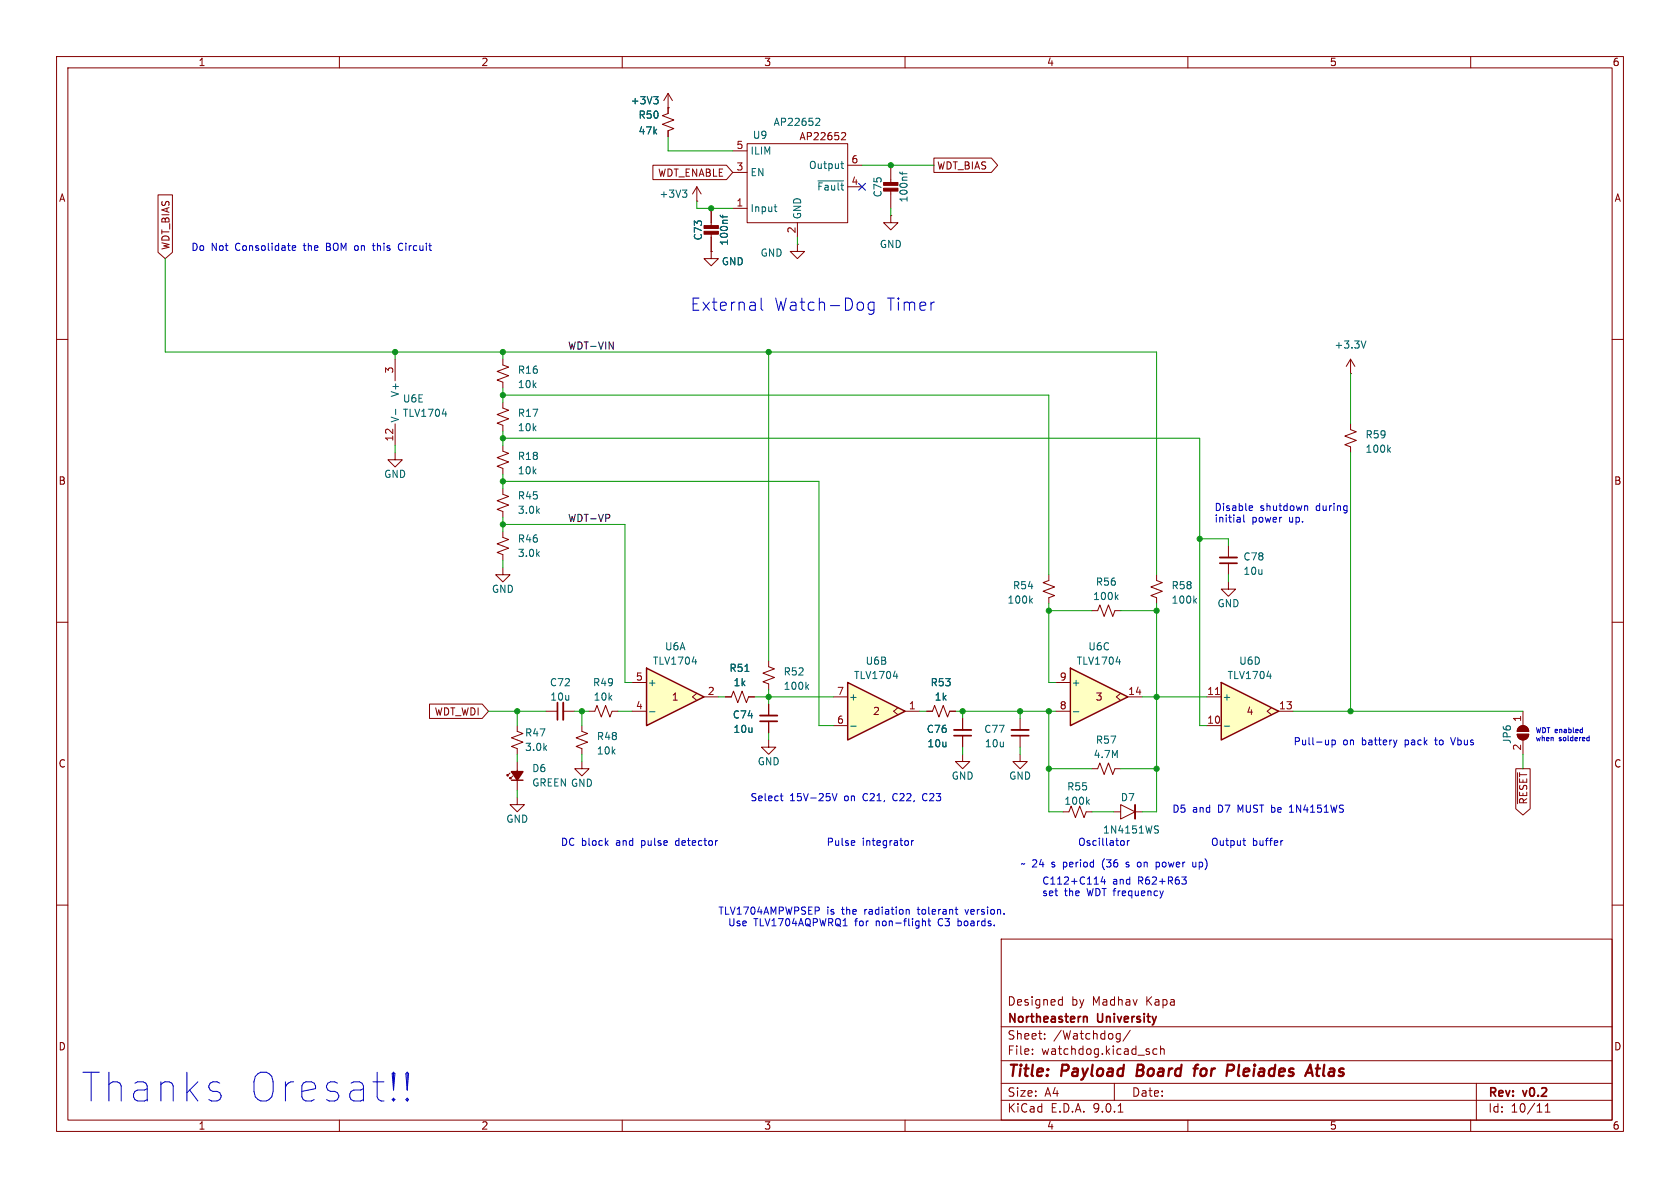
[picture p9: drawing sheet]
<svg xmlns="http://www.w3.org/2000/svg" width="297mm" height="210mm" viewBox="0 0 297 210" stroke-linecap="round" stroke-linejoin="round" font-family="sans-serif">
<g fill="none" stroke="#840000" stroke-width=".18">
<path d="M10 10h277v190h-277zM12 12h273v186h-273zM60 10v2M110 10v2M118.1 19.1h.1M118.1 16.5v3.6l-1 .3 2 .8-2 .8 2 .7-1 .4v1M118.1 16.5l-.8 1.3M118.1 16.5l.8 1.3M160 10v2M210 10v2M260 10v2M123.2 35.6h.1"/>
<path d="M123.2 33l-.8 1.3M123.2 33l.8 1.3M123.2 33v2.6M157.5 38.1v1.3h1.2l-1.2 1.2-1.3-1.2h1.3M157.5 38.1h.1M157.5 29.2v3.3M157.5 33.5v3.3M10 60h2M69.8 63.5v3.8M69.8 74.9v3.8M285 60h2M69.8 80v1.3h-1.2l1.2 1.3 1.3-1.3h-1.3"/>
<path d="M88.9 94v1l1 .4-2 .7 2 .8-2 .8 1 .3v1.1M10 110h2M88.9 100.3v1.3h1.3l-1.3 1.3-1.3-1.3h1.3M135.9 116.8v1.1l1 .3-2 .8 2 .8-2 .7 1 .4v1M185.4 101.6v1l-1 .4 2 .8-2 .7 2 .8-1 .4v1M193 108h1.1l.3-1.1 .8 2.1 .8-2.1 .7 2.1 .4-1h1M285 110h2M96.5 125.7h2.1M99.6 125.7h2M102.9 134.6v1.3h1.2l-1.2 1.3-1.3-1.3h1.3M102.9 128.3v1l1 .4-2 .7 2 .8-2 .8 1 .3v1.1M128.3 123.2h1l.4-1 .7 2 .8-2 .8 2 .3-1h1"/>
<path d="M135.9 124.5v2M135.9 127.5v2M10 160h2M177 166h108v32h-108zM187.4 176.7l.4 .1M187.8 176.2v1.5M187.8 177.6l-.4 .1M285 160h2M60 198v2M110 198v2M160 198v2M177 194.5h108"/>
<path d="M177 191.5h108M177 187.5h108M177 181.5h108M182.5 186.3v.1M182.5 185.5v.1M184.7 183.6v.1M184.7 182.8v.1M197 191.5v3M197.5 183.6h.5M197.5 182.8h.5M197.7 196.6h.8M198 182.7v1.2l-.1 .2-.4 .1"/>
<path d="M199.8 182.1l-1.3 2M204.5 185.5l-.4-.1-.3 .3v.4l.2 .2h.5M205.2 185.5l.2-.1 .3 .1 .1 .9M205.2 184.9v1.5M210 198v2M260 198v2M261 191.5v6.5M273.2 196.6h.8M273.2 195.5l.4-.4v1.5"/>
</g>
<path d="M201.2 188.2l-.3 2h.8M211 188.9h.8M211.8 188.2l-.4 .1-.1 .2-.2 1.7M217.1 188.2l.9 .1a.58 .58 0 0 1-.3 1M231 189.6h.9M231.6 188.2l.5 2M232.6 188.9h.8M233 188.2l-.2 1.7v.2l.4 .1" fill="none" stroke="#840000" stroke-width=".4"/>
<path d="M98.6 124.2v3.1M134.4 127.5h3M191.6 179.8l.2-.1 .3 .1 .1 .9" fill="none" stroke="#840000" stroke-width=".3"/>
<path d="M99.6 124.2v3.1M134.4 126.5h3" fill="none" stroke="#840000" stroke-width=".33"/>
<g fill="none" stroke="#006464" stroke-width=".18">
<path d="M115.6 17.1h.7l-.4 .5M116.1 17.6l.2 .2v.3l-.2 .3M120.6 33.6h.8l-.4 .5M121.2 34.1l.2 .2v.3l-.2 .3M159.1 30.4l.2 .3h1.1M159.5 30.4v.5M69.9 72.3v1M78.2 73.2h.8M131.7 118.7h.7M182.2 106.1l.3 .5M182.5 105.8l-.5 .5M197.3 105.5l.4 .5"/>
<path d="M197.7 105.1l-.5 .5M142.6 121.4l.4 .5M143 121l-.5 .5"/>
</g>
<g fill="#840000" stroke="#840000" stroke-width=".18">
<path d="M156.2 32.3h2.5v.5h-2.5z"/>
<path d="M156.2 33.3h2.5v.5h-2.5z"/>
</g>
<path d="M114.3 118.1l10.2 5.1-10.2 5.1z" fill="#ffffc2"/>
<path d="M114.3 118.1l10.2 5.1-10.2 5.1z" fill="none" stroke="#840000" stroke-width=".25"/>
<path d="M204.5 101.6v1l1 .4-2 .8 2 .7-2 .8 1 .4v1M111.8 120.7h2.5M111.8 125.7h2.5M123.2 122.6l-.8 .6 .8 .6M124.5 123.2h2.5" fill="none" stroke="#840000" stroke-width=".18"/>
<path d="M122.4 117h.8M211.2 106.1l.3 .5M211.5 105.8l-.4 .5M114.8 125.8h1" fill="none" stroke="#006464" stroke-width=".18"/>
<path d="M215.9 120.7l10.2 5-10.2 5.1z" fill="#ffffc2"/>
<path d="M90.4 137.9h2.1M215.9 120.7l10.2 5-10.2 5.1z" fill="none" stroke="#840000" stroke-width=".25"/>
<g fill="none" stroke="#840000" stroke-width=".18">
<path d="M125.7 36.8v3.3M125.7 41.1v3.4M88.9 78.7v1.1l1 .3-2 .8 2 .8-2 .7 1 .4v1M88.9 63.5v1l1 .4-2 .8 2 .7-2 .8 1 .4v1M88.9 71.1v1l1 .4-2 .8 2 .7-2 .8 1 .4v1M238.8 74.9v1l1 .4-2.1 .8 2.1 .8-2.1 .7 1.1 .4v1M238.8 66h.1M238.8 63.5v2.5M238.8 63.5l-.8 1.3M238.8 63.5l.7 1.3M88.9 86.4v1l1 .4-2 .7 2 .8-2 .7 1 .4v1M217.2 96.5v2.1"/>
<path d="M217.2 99.6v2M217.2 102.9v1.2h-1.3l1.3 1.3 1.2-1.3h-1.2M90.2 136.7l-.5 .5v-.3v.3h.2M90.7 137.2l-.5 .5v-.3v.3h.2M91.4 128.3v1l1.1 .4-2.1 .7 2.1 .8-2.1 .8 1 .3v1.1M91.4 134.6v5.1M104.1 125.7h1.1l.3-1 .8 2 .8-2 .7 2 .4-1h1M135.9 130.8v1.3h1.3l-1.3 1.3-1.3-1.3h1.3M193 135.9h1.1l.3-1 .8 2 .8-2 .7 2 .4-1h1M213.4 123.2h2.5M213.4 128.3h2.5M224.8 125.1l-.8 .6 .8 .7"/>
<path d="M226.1 125.7h2.5M91.4 141v1.2h1.3l-1.3 1.3-1.2-1.3h1.2"/>
</g>
<path d="M214.9 122.8h.7" fill="none" stroke="#a90000" stroke-width=".18"/>
<path d="M127.3 38l.2 .3h1.1M127.8 38v.5M241.5 60.3l-.4 1.2M245.5 79.5l.3 .5M245.8 79.1l-.5 .5M224 119.5h.8M216.4 128.4h1" fill="none" stroke="#006464" stroke-width=".18"/>
<path d="M215.6 99.6h3.1" fill="none" stroke="#840000" stroke-width=".3"/>
<path d="M215.6 98.6h3.1" fill="none" stroke="#840000" stroke-width=".33"/>
<g fill="#840000" stroke="#840000" stroke-width=".18">
<path d="M124.5 39.9h2.5v.5h-2.5z"/>
<path d="M124.5 40.9h2.5v.5h-2.5z"/>
</g>
<path d="M90.4 136.4h2.1l-1.1 1.5z" fill="#840000" stroke="#840000" stroke-width=".25"/>
<path d="M189.2 118.1l10.2 5.1-10.2 5.1z" fill="#ffffc2"/>
<path d="M189.2 118.1l10.2 5.1-10.2 5.1z" fill="none" stroke="#840000" stroke-width=".25"/>
<path d="M170.2 133.4v1.2h-1.3l1.3 1.3 1.2-1.3h-1.2M180.3 127v2M180.3 130v2.1M186.7 120.7h2.5M186.7 125.7h2.5M198.1 122.6l-.7 .6 .7 .6M199.4 123.2h2.5M188 143.5h1l.4-1 .7 2 .8-2 .7 2 .4-1h1" fill="none" stroke="#840000" stroke-width=".18"/>
<path d="M197.3 117h.8M189.8 125.8h.9M192.2 141.7l.4 .5M192.6 141.3l-.5 .5" fill="none" stroke="#006464" stroke-width=".18"/>
<path d="M178.8 130h3.1" fill="none" stroke="#840000" stroke-width=".3"/>
<path d="M178.8 129h3.1" fill="none" stroke="#840000" stroke-width=".33"/>
<path d="M149.9 120.7l10.1 5-10.1 5.1z" fill="#ffffc2"/>
<path d="M149.9 120.7l10.1 5-10.1 5.1z" fill="none" stroke="#840000" stroke-width=".25"/>
<g fill="none" stroke="#840000" stroke-width=".18">
<path d="M118.1 19.1h.1M118.1 19.1v1M27.9 34.4h2.6v10.2l-1.3 1.1-1.3-1.1zM115.4 29.2h13l1.1 1.3-1.1 1.3h-13zM118.1 23.1v1M125.7 36.8v2.6M129.5 26.7h2.6M129.5 30.5h2.6M129.5 36.8h2.6M132.1 25.4h17.8v14h-17.8zM141 39.4v2.5M149 23.4l.4 .1 .1 .3-.8 .9h.8"/>
<path d="M149.9 29.2h2.5M149.9 33h2.5M165.1 27.9h10.2l1.1 1.3-1.1 1.3h-10.2zM125.7 44.5v1.2h1.3l-1.3 1.3-1.2-1.3h1.2M125.7 44.5h.1M125.7 41.9v2.6M141 43.2v1.3h1.2l-1.2 1.2-1.3-1.2h1.3M141 43.2h.1M75.9 124.5h9.3l1.2 1.2-1.2 1.3h-9.3zM128.3 123.2h1M132.3 123.2h1M135.9 124.5v2"/>
<path d="M135.9 127.5v2M147.3 123.2h2.6M147.3 128.3h2.6M158.7 125.1l-.7 .6 .7 .7M160 125.7h2.6M163.8 125.7h1l.4-1 .8 2 .8-2 .7 2 .4-1h1M170.2 127v2M170.2 130v2.1M180.3 133.4v1.2h-1.2l1.2 1.3 1.3-1.3h-1.3M268 135.9h2.5v7.1l-1.3 1.1-1.2-1.1zM268.2 129.8h2.1a1.02 1.02 0 0 1-1.1 1 1.02 1.02 0 0 1-1-1zM268.3 136.6v5.5"/>
<path d="M268.5 128.6a1.02 1.02 0 0 1 1.1-.2 1.02 1.02 0 0 1 .7 .9h-2.1zM269.2 125.7v2.6M269.2 130.8v2.6M196.8 143.5h1.3M198.1 142.2l2.6 1.3v1.3v-2.6v1.3l-2.6 1.3zM200.7 143.5h1.2"/>
</g>
<g fill="none" stroke="#006464" stroke-width=".18">
<path d="M115.6 17.1h.7l-.4 .5M116.1 17.6l.2 .2v.3l-.2 .3M127.3 38l.2 .3h1.1M127.8 38v.5M136.9 36.6h.4M137.1 37.3l.2 .1M144.4 20.9l.4 .1 .1 .3-.8 .9h.8M144.6 32h4.5M148.6 28.9h.5M148.8 28.5v1.1l.3 .2M131.7 118.7h.7M157.9 119.5h.8"/>
<path d="M150.4 128.4h1M204.3 146.6l.4 .1 .1 .3-.2 .3h-.3M204.3 146l.5 .1"/>
</g>
<path d="M168.7 130h3" fill="none" stroke="#840000" stroke-width=".3"/>
<path d="M168.7 129h3" fill="none" stroke="#840000" stroke-width=".33"/>
<g fill="#840000" stroke="#840000" stroke-width=".18">
<path d="M268.5 128.6a1.02 1.02 0 0 1 1.1-.2 1.02 1.02 0 0 1 .7 .9h-2.1z"/>
<path d="M268.2 129.8h2.1a1.02 1.02 0 0 1-1.1 1 1.02 1.02 0 0 1-1-1z"/>
</g>
<path d="M107.7 60.4l.7 1.3v-1.3" fill="none" stroke="#0f0f0f" stroke-width=".18"/>
<g fill="none" stroke="#009600" stroke-width=".18">
<path d="M118.1 24.1v2.6h11.4M123.2 35.6v1.2h6.3M152.4 29.2h12.7M157.5 36.8v1.3M29.2 45.7v16.5h175.3v39.4M141 41.9v1.3M69.8 62.2v1.3M69.8 78.7v1.3M88.9 77.5h123.2v50.8h1.3M88.9 62.2v1.3M88.9 68.6v2.5M88.9 76.2v2.5"/>
<path d="M88.9 69.9h96.5v31.7M135.9 62.2v54.6M238.8 66v8.9M88.9 85.1h55.9v43.2h2.5M88.9 83.8v2.6M88.9 91.4v2.6M88.9 99.1v1.2M88.9 92.7h21.6v28h1.3M212.1 95.3h5.1v1.2M238.8 80v45.7M185.4 108h7.6M185.4 106.7v14h1.3"/>
<path d="M198.1 108h6.4M204.5 106.7v36.8h-2.6M217.2 101.6v1.3M86.4 125.7h10.1M91.4 125.7v2.6M91.4 133.4v1.2M91.4 139.7v1.3M101.6 125.7h2.5M102.9 125.7v2.6M102.9 133.4v1.2M109.2 125.7h2.6M127 123.2h1.3"/>
<path d="M133.3 123.2h14M135.9 121.9v2.6M135.9 129.5v1.3M162.6 125.7h1.2M168.9 125.7h17.8M170.2 125.7v1.3M170.2 132.1v1.3M180.3 125.7v1.3M180.3 132.1v1.3M185.4 125.7v17.8h2.6M185.4 135.9h7.6M198.1 135.9h6.4"/>
<path d="M201.9 123.2h11.5M228.6 125.7h40.6M269.2 133.4v2.5M193 143.5h3.8"/>
</g>
<path d="M151.8 32.4l1.2 1.2M153 32.4l-1.2 1.2" fill="none" stroke="#000084" stroke-width=".18"/>
<g fill="none" stroke="#0000c2" stroke-width=".18">
<path d="M51.7 43.8l.6-.1-.1-.2-.3-.1-.2 .2v.6h.5M65.8 43.4h.5M66 43v1.1l.3 .2M71 43a.64 .64 0 0 0-.6 .6 .64 .64 0 0 0 .6 .7M134.6 52.7v1.8l.3 .3M154.5 53.4v1.8a.59 .59 0 0 1-.9 .3M154.5 53.5l-.6-.1-.4 .4v.6l.2 .3 .2 .1 .6-.1M219.1 91.4l.2 .2v.7M219.3 92.2l-.2 .1M219.3 91.8h-.2M219.9 91v1.1l.2 .2M221 89.4l.4 .1v.2l-.6 .1"/>
<path d="M221.4 90.2l-.4 .1M230.8 89.4l.4 .2v.7M234.9 130.8v.9M234.9 131.5l-.4 .2M235.5 130.9l.3-.1 .3 .3-.1 .5h-.5M235.5 130.8v1.3M247 130.8l-.3 .9M256.5 130.4l.4 1.3M279.7 128.9l.1 .1M279.8 128.6v.9M279.8 129.5h-.1M280.7 130.4h.2"/>
<path d="M280.9 130.1v.9M280.9 130.9l-.2 .1M137.9 140.7h.5M138.1 140.3v1.1l.3 .2M147.1 140.3l.4 1.3 .5-1.3M150.9 148.6l.2 .3-.6 .1M151 149.4h-.1M160.5 148.7l.1 .1-.1 .6M161.1 148.6v.8M161.5 148.6l-.4 .2M163.3 140.3l-.2 .5 .2 .7M195 155l-.3 .9h.7"/>
<path d="M195.3 155.4v.9M198.3 148.6l.3 .1 .2 .1-.1 .5-.4 .1M199.1 153.2l.1 .1M199.2 152.4l-.1 .2 .1 .2M199.3 148.6v.8M199.7 148.6l-.4 .2M201.1 153.1l.4 .2M201.5 152.4l-.4 .1M204.4 152.5l.4-.1 .1 .1M204.9 153.1l-.1 .2-.4-.1M205.7 157.5l-.3 .8M208.9 155h.8l-.4 .5 .3 .1 .1 .5-.2 .2h-.4"/>
<path d="M210.9 152.4v.8l.3 .1 .2-.2M211.4 152.4v.9M219.7 148.6h.5M219.9 148.2v1.1l.3 .1M226.8 148.6l-.3 .1M227.9 143.6h.8M228.2 142.5l-.3 .2M144.8 160.5v.4M149 163.7h.8M160.3 160.8h.4v.8M163.1 162.4v1.3M163.1 162.9l.2-.1 .3 .1v.8"/>
<path d="M164 162.8h.5M164.2 162.4v1.1l.3 .2M168.8 160.8h.5M169.1 161.6h.2M169.4 162.4v1.3M169.4 163.6l.1 .1M169.5 162.8l-.1 .1M170.6 160.8l.3 .8M72 194.1l.2 .3-.2 .2M72 194.1l-.3 .3 .3 .2M72 189.5v3.2M72 194.1v.5"/>
<path d="M72 189.5l-.3 .3 .3 2.9M72 189.5l.2 .3-.2 2.9"/>
</g>
<g fill="#009600" stroke="#009600" stroke-width=".18">
<circle cx="180.3" cy="125.7" r=".46"/>
<circle cx="204.5" cy="135.9" r=".46"/>
<circle cx="185.4" cy="135.9" r=".46"/>
<circle cx="238.8" cy="125.7" r=".46"/>
<circle cx="125.7" cy="36.8" r=".46"/>
<circle cx="157.5" cy="29.2" r=".46"/>
<circle cx="88.9" cy="85.1" r=".46"/>
<circle cx="88.9" cy="69.9" r=".46"/>
<circle cx="135.9" cy="62.2" r=".46"/>
<circle cx="102.9" cy="125.7" r=".46"/>
<circle cx="204.5" cy="108" r=".46"/>
<circle cx="204.5" cy="123.2" r=".46"/>
<circle cx="212.1" cy="95.3" r=".46"/>
<circle cx="88.9" cy="77.5" r=".46"/>
<circle cx="69.8" cy="62.2" r=".46"/>
<circle cx="88.9" cy="62.2" r=".46"/>
<circle cx="91.4" cy="125.7" r=".46"/>
<circle cx="88.9" cy="92.7" r=".46"/>
<circle cx="185.4" cy="108" r=".46"/>
<circle cx="185.4" cy="125.7" r=".46"/>
<circle cx="170.2" cy="125.7" r=".46"/>
<circle cx="135.9" cy="123.2" r=".46"/>
</g>
<g font-size="7.1" fill="#0000c2">
<text x="14.5" y="195.1">Thanks</text>
<text x="43.7" y="195.1">Oresat!!</text>
</g>
<g font-size="3" fill="#0000c2">
<text x="121.9" y="55.1">External</text>
<text x="136.8" y="55.1">Watch-Dog</text>
<text x="156.6" y="55.1">Timer</text>
</g>
<g font-size="2.8" fill="#840000">
<text x="178" y="190.9">Title:</text>
<text x="187.7" y="190.9">Payload</text>
<text x="201.8" y="190.9">Board</text>
<text x="212.8" y="190.9">for</text>
<text x="219.3" y="190.9">Pleiades</text>
<text x="234.3" y="190.9">Atlas</text>
</g>
<g font-size="2.1" fill="#840000">
<text x="178" y="178">Designed</text>
<text x="189.4" y="178">by</text>
<text x="193.2" y="178">Madhav</text>
<text x="202.8" y="178">Kapa</text>
<text x="178" y="184">Sheet:</text>
<text x="178" y="181.2">Northeastern</text>
<text x="186.2" y="184">/Watchdog/</text>
<text x="194.1" y="181.2">University</text>
<text x="178" y="186.7">File:</text>
<text x="184.1" y="186.7">watchdog.kicad_sch</text>
<text x="178" y="196.9">KiCad</text>
<text x="178" y="194.1">Size:</text>
<text x="184.7" y="194.1">A4</text>
<text x="185.7" y="196.9">E.D.A.</text>
<text x="193.3" y="196.9">9.0.1</text>
<text x="200" y="194.1">Date:</text>
<text x="263" y="194.3">Rev:</text>
<text x="263" y="196.9">Id:</text>
<text x="267.1" y="196.9">10/11</text>
<text x="269.4" y="194.3">v0.2</text>
</g>
<g font-size="1.8" fill="#840000">
<text x="35" y="11.9">1</text>
<text x="85" y="11.9">2</text>
<text x="135" y="11.9">3</text>
<text x="185" y="11.9">4</text>
<text x="235" y="11.9">5</text>
<text x="285" y="11.9">6</text>
<text x="141.2" y="25">AP22652</text>
<text x="10.3" y="35.9">A</text>
<text x="116.2" y="31.4">WDT_ENABLE</text>
<text x="165.6" y="30.2">WDT_BIAS</text>
<text x="285.3" y="35.9">A</text>
<text x="30.2" y="44.3" transform="rotate(-90 30.2 44.3)">WDT_BIAS</text>
<text x="10.3" y="85.9">B</text>
<text x="285.3" y="85.9">B</text>
<text x="118.7" y="124.1">1</text>
<text x="193.6" y="124.1">3</text>
<text x="76.7" y="126.7">WDT_WDI</text>
<text x="154.2" y="126.6">2</text>
<text x="220.3" y="126.6">4</text>
<text x="10.3" y="135.9">C</text>
<text x="285.3" y="135.9">C</text>
<text x="270.2" y="142.3" transform="rotate(-90 270.2 142.3)">~{RESET}</text>
<text x="10.3" y="185.9">D</text>
<text x="285.3" y="185.9">D</text>
<text x="35" y="199.9">1</text>
<text x="85" y="199.9">2</text>
<text x="135" y="199.9">3</text>
<text x="185" y="199.9">4</text>
<text x="235" y="199.9">5</text>
<text x="285" y="199.9">6</text>
</g>
<g font-size="1.8" fill="#006464">
<text x="111.4" y="18.6">+3V3</text>
<text x="112.8" y="24">47k</text>
<text x="112.8" y="21.2">R50</text>
<text x="136.7" y="22.5">AP22652</text>
<text x="132.6" y="27.5">ILIM</text>
<text x="133" y="24.7">U9</text>
<text x="116.5" y="35.2">+3V3</text>
<text x="132.6" y="31.3">EN</text>
<text x="142.9" y="30.1">Output</text>
<text x="144.4" y="33.9">~{Fault}</text>
<text x="156.1" y="35" transform="rotate(-90 156.1 35)">C75</text>
<text x="160.6" y="35.9" transform="rotate(-90 160.6 35.9)">100nf</text>
<text x="132.6" y="37.7">Input</text>
<text x="141.8" y="38.9" transform="rotate(-90 141.8 38.9)">GND</text>
<text x="124.3" y="42.6" transform="rotate(-90 124.3 42.6)">C73</text>
<text x="127.5" y="47.1">GND</text>
<text x="128.9" y="43.5" transform="rotate(-90 128.9 43.5)">100nf</text>
<text x="134.4" y="45.6">GND</text>
<text x="155.4" y="44">GND</text>
<text x="235.8" y="61.8">+3.3V</text>
<text x="70.7" y="70.3" transform="rotate(-90 70.7 70.3)">V+</text>
<text x="71.1" y="71.3">U6E</text>
<text x="91.4" y="68.8">10k</text>
<text x="91.4" y="66.3">R16</text>
<text x="70.7" y="74.8" transform="rotate(-90 70.7 74.8)">V-</text>
<text x="71.1" y="73.9">TLV1704</text>
<text x="91.4" y="76.4">10k</text>
<text x="91.4" y="73.9">R17</text>
<text x="241.3" y="77.7">R59</text>
<text x="91.4" y="81.5">R18</text>
<text x="241.3" y="80.2">100k</text>
<text x="67.8" y="84.7">GND</text>
<text x="91.4" y="84">10k</text>
<text x="91.4" y="88.5">R45</text>
<text x="91.4" y="91">3.0k</text>
<text x="91.4" y="98.7">3.0k</text>
<text x="91.4" y="96.1">R46</text>
<text x="219.7" y="99.3">C78</text>
<text x="219.7" y="101.8">10u</text>
<text x="86.9" y="105">GND</text>
<text x="178" y="106.9">100k</text>
<text x="179" y="104.4">R54</text>
<text x="193.2" y="106.3">100k</text>
<text x="193.6" y="103.7">R56</text>
<text x="207" y="104.4">R58</text>
<text x="207" y="106.9">100k</text>
<text x="215.1" y="107.5">GND</text>
<text x="115.3" y="117.7">TLV1704</text>
<text x="117.5" y="115.2">U6A</text>
<text x="128.9" y="119">R51</text>
<text x="138.4" y="119.6">R52</text>
<text x="152.9" y="117.7">U6B</text>
<text x="190.2" y="117.7">TLV1704</text>
<text x="192.3" y="115.2">U6C</text>
<text x="219" y="117.7">U6D</text>
<text x="97.1" y="121.5">C72</text>
<text x="97.2" y="124.1">10u</text>
<text x="104.7" y="121.5">R49</text>
<text x="104.9" y="124.1">10k</text>
<text x="114.4" y="121.5">+</text>
<text x="129.6" y="121.5">1k</text>
<text x="138.4" y="122.1">100k</text>
<text x="150" y="124.1">+</text>
<text x="150.9" y="120.2">TLV1704</text>
<text x="164.4" y="121.5">R53</text>
<text x="165.1" y="124.1">1k</text>
<text x="189.4" y="121.5">+</text>
<text x="216" y="124.1">+</text>
<text x="216.9" y="120.2">TLV1704</text>
<text x="92.7" y="130.4">R47</text>
<text x="105.4" y="131">R48</text>
<text x="129.4" y="127.2">C74</text>
<text x="129.6" y="129.8">10u</text>
<text x="163.7" y="129.8">C76</text>
<text x="173.9" y="129.8">C77</text>
<text x="193.6" y="131.7">R57</text>
<text x="267.3" y="131.6" transform="rotate(-90 267.3 131.6)">JP6</text>
<text x="92.7" y="132.9">3.0k</text>
<text x="94" y="136.7">D6</text>
<text x="105.4" y="133.6">10k</text>
<text x="133.9" y="135.5">GND</text>
<text x="163.9" y="132.3">10u</text>
<text x="174" y="132.3">10u</text>
<text x="193.2" y="134.2">4.7M</text>
<text x="94" y="139.2">GREEN GND</text>
<text x="168.1" y="138">GND</text>
<text x="178.3" y="138">GND</text>
<text x="188.1" y="142.5">100k</text>
<text x="188.6" y="139.9">R55</text>
<text x="198" y="141.8">D7</text>
<text x="89.4" y="145.6">GND</text>
<text x="194.9" y="147.5">1N4151WS</text>
</g>
<g font-size="1.8" fill="#a90000">
<text x="130.1" y="26.4">5</text>
<text x="150.4" y="29">6</text>
<text x="130.1" y="30.2">3</text>
<text x="150.4" y="32.8">4</text>
<text x="130.1" y="36.6">1</text>
<text x="140.7" y="41.3" transform="rotate(-90 140.7 41.3)">2</text>
<text x="69.6" y="66.1" transform="rotate(-90 69.6 66.1)">3</text>
<text x="69.6" y="78.1" transform="rotate(-90 69.6 78.1)">12</text>
<text x="112.3" y="120.4">5</text>
<text x="112.3" y="125.5">4</text>
<text x="125" y="122.9">2</text>
<text x="147.9" y="122.9">7</text>
<text x="160.6" y="125.5">1</text>
<text x="187.3" y="120.4">9</text>
<text x="187.3" y="125.5">8</text>
<text x="199.3" y="122.9">14</text>
<text x="213.3" y="122.9">11</text>
<text x="226" y="125.5">13</text>
<text x="147.9" y="128">6</text>
<text x="213.3" y="128">10</text>
<text x="269" y="127.7" transform="rotate(-90 269 127.7)">1</text>
<text x="269" y="132.8" transform="rotate(-90 269 132.8)">2</text>
</g>
<g font-size="1.8" fill="#0000c2">
<text x="33.7" y="44.6">Do</text>
<text x="37.3" y="44.6">Not</text>
<text x="41.7" y="44.6">Consolidate</text>
<text x="54" y="44.6">the</text>
<text x="58.1" y="44.6">BOM on</text>
<text x="66.8" y="44.6">this</text>
<text x="71.5" y="44.6">Circuit</text>
<text x="214.6" y="90.4">Disable</text>
<text x="214.6" y="92.5">initial</text>
<text x="221.3" y="92.5">power</text>
<text x="222.8" y="90.4">shutdown</text>
<text x="228" y="92.5">up.</text>
<text x="232.8" y="90.4">during</text>
<text x="228.6" y="131.8">Pull-up</text>
<text x="237.4" y="131.8">on</text>
<text x="240.9" y="131.8">battery</text>
<text x="248.6" y="131.8">pack</text>
<text x="254.2" y="131.8">to</text>
<text x="257.3" y="131.8">Vbus</text>
<text x="132.6" y="141.8">Select</text>
<text x="139.6" y="141.8">15V-25V</text>
<text x="149.4" y="141.8">on</text>
<text x="152.8" y="141.8">C21,</text>
<text x="158.3" y="141.8">C22,</text>
<text x="163.8" y="141.8">C23</text>
<text x="207.2" y="143.9">D5</text>
<text x="210.8" y="143.9">and</text>
<text x="215.4" y="143.9">D7</text>
<text x="219.1" y="143.9">MUST be</text>
<text x="228.6" y="143.9">1N4151WS</text>
<text x="99.1" y="149.6">DC block</text>
<text x="109" y="149.6">and</text>
<text x="113.6" y="149.6">pulse</text>
<text x="119.9" y="149.6">detector</text>
<text x="146" y="149.6">Pulse</text>
<text x="152.4" y="149.6">integrator</text>
<text x="190.5" y="149.6">Oscillator</text>
<text x="214" y="149.6">Output</text>
<text x="221.4" y="149.6">buffer</text>
<text x="180.3" y="153.4">~ 24</text>
<text x="186" y="153.4">s</text>
<text x="188.2" y="153.4">period</text>
<text x="195.3" y="153.4">(36</text>
<text x="199.7" y="153.4">s</text>
<text x="201.9" y="153.4">on</text>
<text x="205.4" y="153.4">power</text>
<text x="212.1" y="153.4">up)</text>
<text x="126.9" y="161.9">TLV1704AMPWPSEP</text>
<text x="146.2" y="161.9">is</text>
<text x="149" y="161.9">the</text>
<text x="153.1" y="161.9">radiation</text>
<text x="162.7" y="161.9">tolerant</text>
<text x="171.3" y="161.9">version.</text>
<text x="184.1" y="156.5">C112+C114</text>
<text x="184.1" y="158.5">set</text>
<text x="188.2" y="158.5">the</text>
<text x="192.3" y="158.5">WDT frequency</text>
<text x="196.7" y="156.5">and</text>
<text x="201.3" y="156.5">R62+R63</text>
<text x="128.6" y="163.9">Use</text>
<text x="133.2" y="163.9">TLV1704AQPWRQ1</text>
<text x="151.3" y="163.9">for</text>
<text x="155.1" y="163.9">non-flight</text>
<text x="166.3" y="163.9">C3</text>
<text x="170" y="163.9">boards.</text>
</g>
<g font-size="1.8" fill="#0f0f0f">
<text x="100.3" y="61.9">WDT-VIN</text>
<text x="100.3" y="92.4">WDT-VP</text>
</g>
<g font-size="1.2" fill="#0000c2">
<text x="271.4" y="129.6">WDT enabled</text>
<text x="271.4" y="131.1">when</text>
<text x="275.7" y="131.1">soldered</text>
</g>
</svg>
